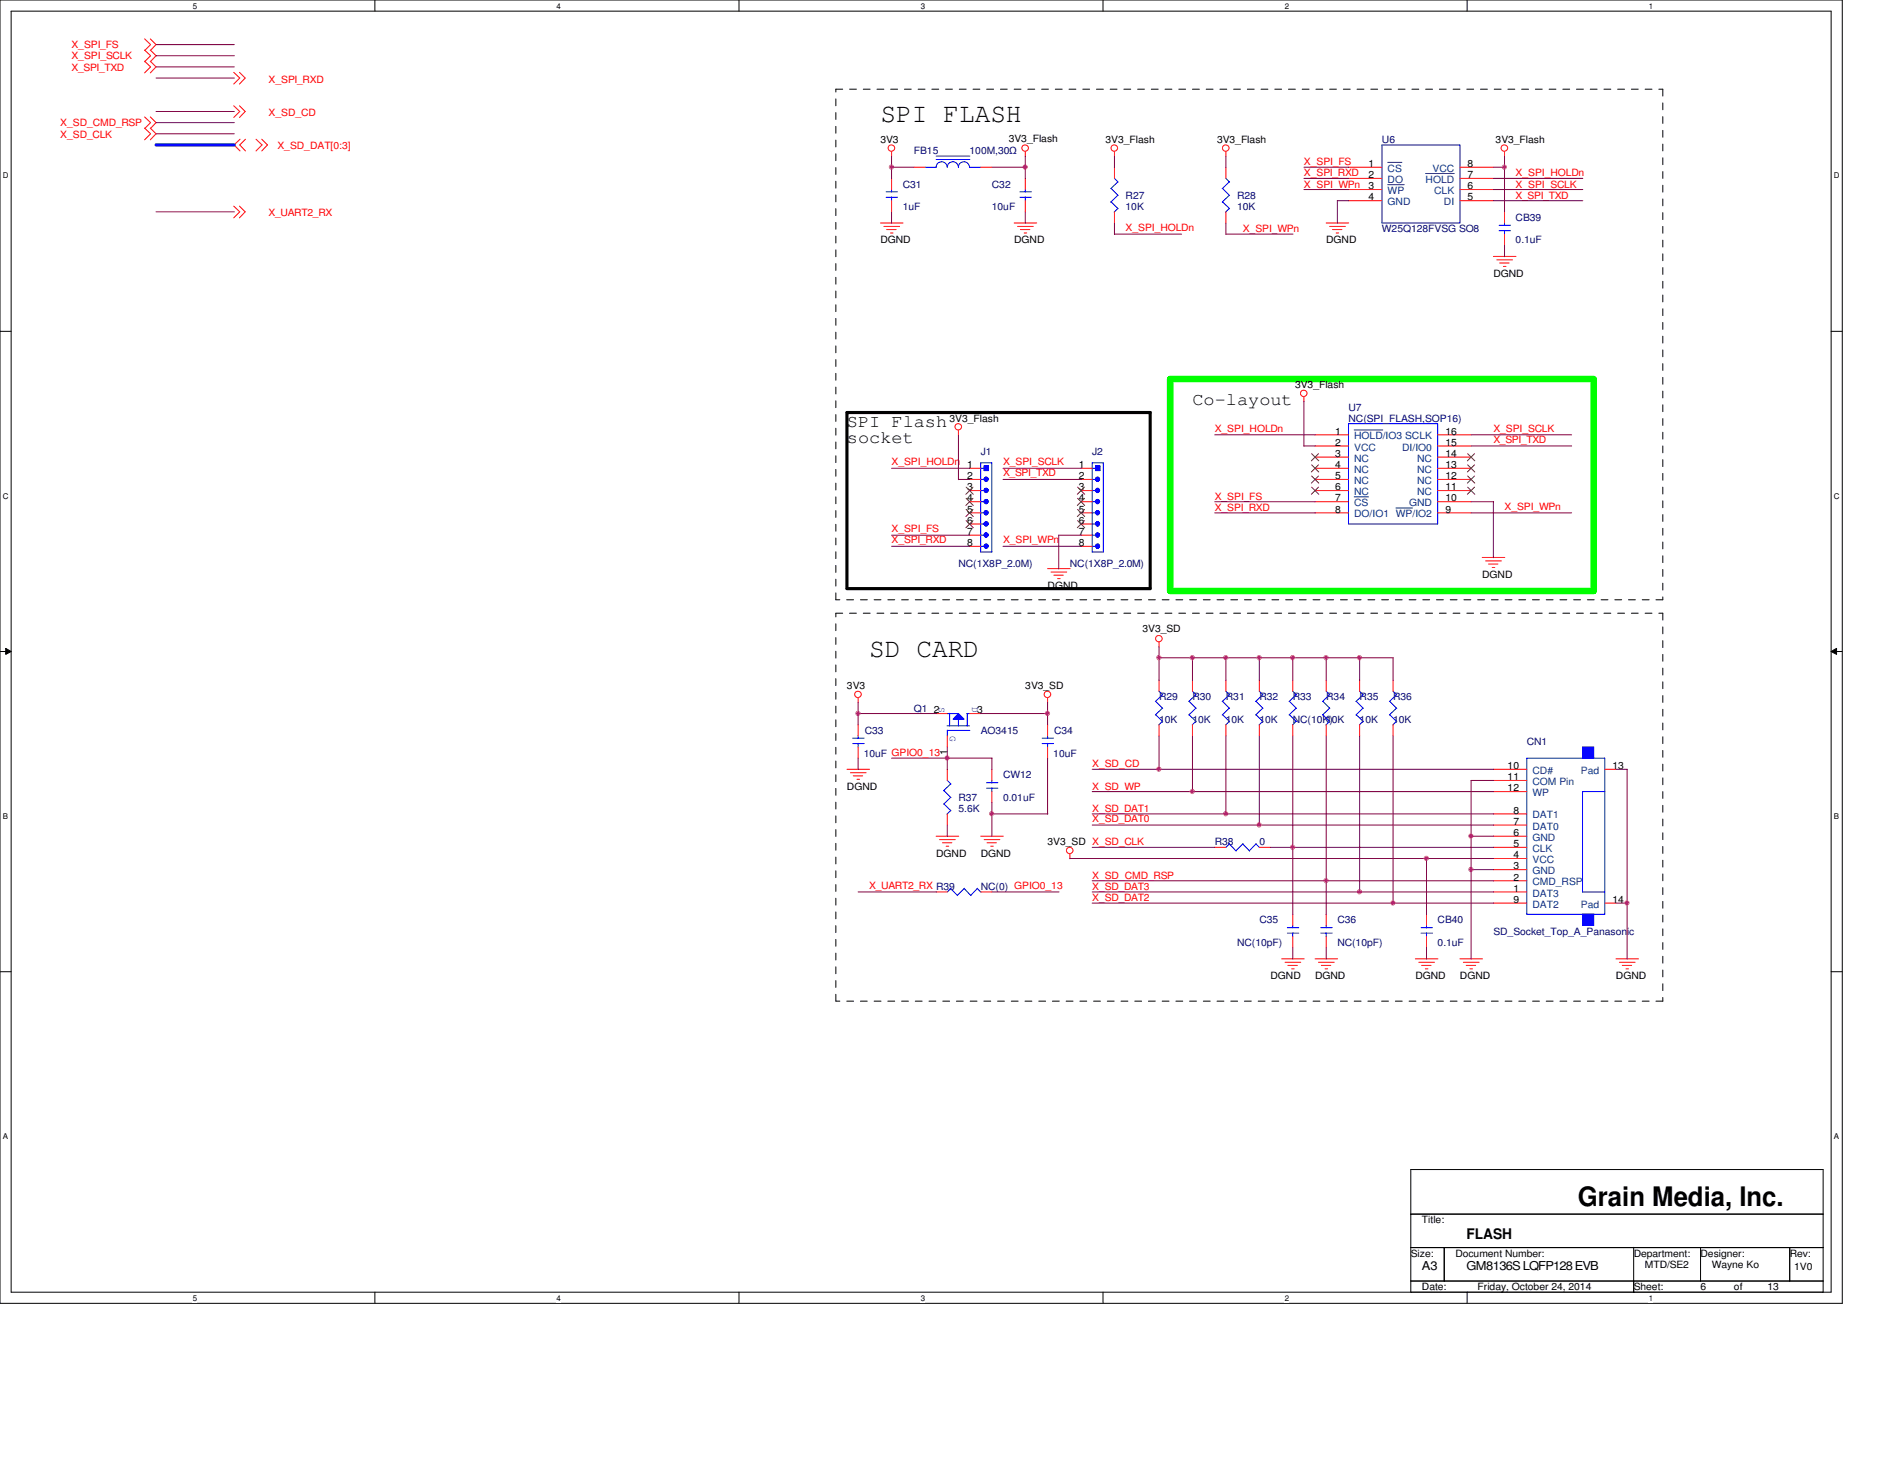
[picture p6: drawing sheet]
<svg xmlns="http://www.w3.org/2000/svg" width="279mm" height="216mm" viewBox="0 0 279 216" stroke-linecap="round" stroke-linejoin="round" font-family="sans-serif">
<path d="M0 0h272.9v193h-272.9zM1.7 1.7h269.6v189.6h-269.6z" fill="none" stroke="#000" stroke-width=".15"/>
<g fill="#fff">
<path d="M28.6 .2h.6v1.3h-.6z"/>
<path d="M28.6 191.6h.6v1.3h-.6z"/>
</g>
<path d="M55.5 0v1.7M55.5 191.3v1.7" fill="none" stroke="#000" stroke-width=".15"/>
<g fill="#fff">
<path d="M82.5 .2h.6v1.3h-.6z"/>
<path d="M82.5 191.6h.6v1.3h-.6z"/>
</g>
<path d="M109.5 0v1.7M109.5 191.3v1.7" fill="none" stroke="#000" stroke-width=".15"/>
<g fill="#fff">
<path d="M136.4 .2h.6v1.3h-.6z"/>
<path d="M136.4 191.6h.6v1.3h-.6z"/>
</g>
<path d="M163.4 0v1.7M163.4 191.3v1.7" fill="none" stroke="#000" stroke-width=".15"/>
<g fill="#fff">
<path d="M190.3 .2h.6v1.3h-.6z"/>
<path d="M190.3 191.6h.6v1.3h-.6z"/>
</g>
<path d="M217.3 0v1.7M217.3 191.3v1.7" fill="none" stroke="#000" stroke-width=".15"/>
<g fill="#fff">
<path d="M244.3 .2h.6v1.3h-.6z"/>
<path d="M244.3 191.6h.6v1.3h-.6z"/>
<path d="M.4 25.4h.8v1.3h-.8z"/>
<path d="M271.7 25.4h.8v1.3h-.8z"/>
<path d="M.4 72.8h.8v1.3h-.8z"/>
<path d="M271.7 72.8h.8v1.3h-.8z"/>
</g>
<path d="M0 49.1h1.7M271.3 49.1h1.6" fill="none" stroke="#000" stroke-width=".15"/>
<g fill="#fff">
<path d="M.4 120.2h.7v1.3h-.7z"/>
<path d="M271.7 120.2h.7v1.3h-.7z"/>
</g>
<path d="M0 96.5h1.7M.8 96l.9 .5-.9 .4zM271.3 96.5l.8-.5v.9zM271.3 96.5h1.6" fill="none" stroke="#000" stroke-width=".15"/>
<path d="M.8 96l.9 .5-.9 .4zM271.3 96.5l.8-.5v.9z" fill="#000"/>
<g fill="#fff">
<path d="M.4 167.6h.7v1.3h-.7z"/>
<path d="M271.7 167.6h.7v1.3h-.7z"/>
</g>
<path d="M0 143.9h1.7M271.3 143.9h1.6M209 173.2h61.1v18.1h-61.1zM209 179.8h61.1M209 184.7h61.1M209 189.7h61.1M214 184.7v5M242 184.7v6.6M251.9 184.7v5M265.1 184.7v5" fill="none" stroke="#000" stroke-width=".15"/>
<path d="M123.8 13.2h122.5M246.3 13.2v75.6M123.8 88.8v-75.6M123.8 90.8h122.5M246.3 88.8h-122.5M246.3 90.8v57.5M123.8 148.3v-57.5M246.3 148.3h-122.5" fill="none" stroke="#000" stroke-width=".15" stroke-dasharray="1 1 1 1 1 1 1 1"/>
<path d="M173.4 56.1h62.7v31.4h-62.7z" fill="none" stroke="#0f0" stroke-width=".97"/>
<path d="M125.5 61.1h44.9v26.1h-44.9z" fill="none" stroke="#000" stroke-width=".47"/>
<g fill="none" stroke="#f00" stroke-width=".15">
<path d="M21.4 9.1l.9 .8-.9 .9M21.4 5.8l.9 .8-.9 .9M21.4 7.4l.9 .9-.9 .8M21.4 19l.9 .8-.9 .9M21.4 17.3l.9 .9-.9 .8M22.3 9.1l.8 .8-.8 .9M22.3 17.3l.8 .9-.8 .8M22.3 5.8l.8 .8-.8 .9M22.3 7.4l.8 .9-.8 .8M22.3 19l.8 .8-.8 .9M34.6 15.7l.9 .8-.9 .9M34.6 10.7l.9 .9-.9 .8"/>
<path d="M35.5 15.7l.8 .8-.8 .9M35.5 10.7l.8 .9-.8 .8M34.6 30.5l.9 .9-.9 .9M35.5 30.5l.8 .9-.8 .9M35.6 20.6l-.9 .9 .9 .9M36.4 20.6l-.9 .9 .9 .9M37.9 20.6l.9 .9-.9 .9M38.8 20.6l.8 .9-.8 .9M130.4 33h3.4M130.9 33.5h2.4M131.4 34h1.4M131.9 34.5h.4"/>
<path d="M132.1 22.4v.8M135.4 24.8h1.6M145.3 24.8h1.6M150.2 33h3.4M150.7 33.5h2.4M151.2 34h1.4M151.7 34.5h.4M151.9 22.4v.8M165.1 22.4v.8M181.6 22.4v.8M181.6 24.8v1.6M181.6 31.4v1.6"/>
<path d="M196.5 33h3.3M197 33.5h2.3M197.4 34h1.4M198 34.5h.3M221.2 38h3.4M221.7 38.5h2.4M222.2 38.9h1.4M222.7 39.5h.4M222.9 22.4v.8M222.9 31.4v1.6M222.9 34.7v1.6M193.2 58.8v.7"/>
<path d="M142 63.7v.7M194.8 66h5M194.8 64.4h5M194.8 67.7h5M194.8 69.3h5M194.8 71h5M194.8 72.6h5M194.8 74.3h5M194.8 75.9h5M213 66h4.9M213 64.4h4.9M213 67.7h4.9"/>
<path d="M213 69.3h4.9M213 71h4.9M213 72.6h4.9M213 74.3h4.9M213 75.9h4.9M155.2 84.2h3.3M155.7 84.7h2.3M156.1 85.2h1.4M156.7 85.7h.4M171.7 95.1v.7M219.6 82.5h3.3M220.1 83.1h2.3"/>
<path d="M220.5 83.5h1.4M221.1 84h.3M125.5 113.9h3.3M126 114.4h2.3M126.4 114.9h1.4M127 115.4h.3M127.1 103.3v.8M127.1 107.3v1.7M127.1 110.6v1.7M155.2 103.3v.8M176.7 100.7v1.7M176.7 107.3v1.7"/>
<path d="M191.5 100.7v1.7M191.5 107.3v1.7M196.5 100.7v1.7M196.5 107.3v1.7M206.4 100.7v1.7M206.4 107.3v1.7M138.7 123.8h3.3M139.2 124.3h2.3M139.6 124.8h1.4M140.2 125.3h.3M145.3 123.8h3.3M145.8 124.3h2.3"/>
<path d="M146.2 124.8h1.4M146.8 125.3h.4M158.5 126.4v.8M180 125.5h1.6M186.6 125.5h1.6M189.9 142h3.3M190.4 142.5h2.3M190.8 143h1.4M191.3 143.5h.4M194.8 142h3.4M195.3 142.5h2.4M195.7 143h1.4"/>
<path d="M196.3 143.5h.4M209.7 142h3.3M210.2 142.5h2.3M210.6 143h1.4M211.2 143.5h.3M216.3 142h3.3M216.8 142.5h2.3M217.2 143h1.4M217.8 143.5h.3M239.4 142h3.3M239.9 142.5h2.3M240.3 143h1.4"/>
<path d="M240.9 143.5h.4"/>
<circle cx="132.1" cy="21.9" r=".48"/>
<circle cx="151.9" cy="21.9" r=".48"/>
<circle cx="165.1" cy="21.9" r=".48"/>
<circle cx="181.6" cy="21.9" r=".48"/>
<circle cx="222.9" cy="21.9" r=".48"/>
<circle cx="193.2" cy="58.2" r=".48"/>
<circle cx="142" cy="63.2" r=".48"/>
<circle cx="171.7" cy="94.6" r=".48"/>
<circle cx="127.1" cy="102.8" r=".48"/>
<circle cx="155.2" cy="102.8" r=".48"/>
<circle cx="158.5" cy="125.9" r=".48"/>
</g>
<g fill="none" stroke="#00f" stroke-width=".15">
<path d="M137 24.8h1.7M138.7 24.8a.83 .83 0 0 1 .8-.8 .83 .83 0 0 1 .8 .8 .83 .83 0 0 1 .9-.8 .83 .83 0 0 1 .8 .8 .83 .83 0 0 1 .8-.8 .83 .83 0 0 1 .8 .8h1.7M138.7 23.6h5M138.7 23.1h5M181.1 27.9l1.1 1.1M181.1 29.9l1.1 1M181.6 26.4l.6 .6M182.1 26.9l-1 1M182.1 28.9l-1 1M182.1 30.9l-.5 .5M222.1 34.2h1.7M222.1 33.4h1.7"/>
<path d="M222.9 33v.4M222.9 34.1v.6M199.8 62.7h13.2v14.9h-13.2zM126.3 110.1h1.7M126.3 109.3h1.7M127.1 109v.3M127.1 110.1v.5M176.1 103.8l1.1 1.1M176.1 105.8l1.1 1M176.7 102.4l.5 .5M177.2 102.9l-1.1 1M177.2 104.9l-1.1 1"/>
<path d="M177.2 106.8l-.6 .6M191 103.8l1.1 1.1M191 105.8l1.1 1M191.5 102.4l.6 .5M192 102.9l-1 1M192 104.9l-1 1M192 106.8l-.5 .6M196 103.8l1 1.1M196 105.8l1 1M196.5 102.4l.5 .5M197 102.9l-1.1 1M197 104.9l-1.1 1"/>
<path d="M197 106.8l-.6 .6M205.9 103.8l1 1.1M205.9 105.8l1 1M206.4 102.4l.5 .5M206.9 102.9l-1.1 1M206.9 104.9l-1.1 1M206.9 106.8l-.6 .6M182.1 125l1 1M182.2 124.9l-.6 .6M184.1 125l1 1M184.1 124.9l-1 1.1M186.1 125l.5 .5"/>
<path d="M186.1 124.9l-1 1.1"/>
</g>
<path d="M200.6 63.7h4.3M200.6 73.6h2.1M206.8 75.2h2.5" fill="none" stroke="#004080" stroke-width=".15"/>
<g fill="none" stroke="#804000" stroke-width=".15">
<path d="M194.3 67.2l1.1 1M194.3 68.8l1.1 1.1M194.3 70.5l1.1 1M194.3 72.1l1.1 1.1M195.3 67.2l-1 1M195.3 68.8l-1 1.1M195.3 70.5l-1 1M195.3 72.1l-1 1.1M217.4 72.1l1.1 1.1M217.4 70.5l1.1 1M217.4 68.8l1.1 1.1M217.4 67.2l1.1 1"/>
<path d="M218.4 72.1l-1 1.1M218.4 70.5l-1 1M218.4 68.8l-1 1.1M218.4 67.2l-1 1"/>
</g>
<path d="M142 105.7l.8 .8h-1.6z" fill="#00f"/>
<g fill="none" stroke="#00f" stroke-width=".15">
<path d="M164.6 27.9l1.1 1.1M164.6 29.9l1.1 1M165.1 26.4l.6 .6M165.6 26.9l-1.1 1M165.6 28.9l-1.1 1M165.6 30.9l-.5 .5M139.8 117.1l1.1 1M139.8 119l1.1 1.1M140.3 105.7h1.7M140.3 108.1v.9M140.3 108.2h3.4M140.3 115.6l.6 .5"/>
<path d="M140.7 105.6v1.9M140.8 116.1l-1 1M140.8 118.1l-1 1M142 105.7l.8 .8h-1.6zM142 106.5v1M143.3 105.7h.3M143.3 105.7v1.8M186.1 103.8l1 1.1M186.1 105.8l1 1M186.6 102.4l.5 .5M187.1 102.9l-1.1 1M187.1 104.9l-1.1 1"/>
<path d="M187.1 106.8l-.6 .6M226.2 112.3h11.5v23.1h-11.5zM237.7 117.2h-3.3v14.9M140.8 120l-.5 .6M190.7 138.2h1.7M190.7 137.4h1.7M191.5 137v.4M191.5 138.1v.6M195.7 138.2h1.7M195.7 137.4h1.7M196.5 137v.4M196.5 138.1v.6"/>
<path d="M234.4 132.1h3.3"/>
</g>
<path d="M143.6 107.5h-3.3" fill="none" stroke="#00f" stroke-width=".15" stroke-dasharray="6.1 2"/>
<g fill="none" stroke="#f00" stroke-width=".15">
<path d="M165.1 24.8v1.6M165.1 31.4v1.6M138.7 105.7h1.6M140.3 109v1.6M140.3 113.9v1.7M143.6 105.7h1.7M186.6 100.7v1.7M186.6 107.3v1.7M140.3 120.5v1.7M191.5 135.4v1.6M191.5 138.7v1.6M196.5 135.4v1.6"/>
<path d="M196.5 138.7v1.6"/>
</g>
<path d="M234.4 110.6h1.7v1.7h-1.7z" fill-rule="evenodd" fill="#00f"/>
<path d="M234.4 110.6h1.7v1.7h-1.7z" fill="none" stroke="#00f" stroke-width=".15"/>
<path d="M234.4 135.4h1.7v1.6h-1.7z" fill-rule="evenodd" fill="#00f"/>
<g fill="none" stroke="#00f" stroke-width=".15">
<path d="M161.8 68.5h1.6v13.2h-1.6zM161.8 69.3h.5M161.8 71h.5M161.8 72.6h.5M161.8 74.3h.5M161.8 75.9h.5M161.8 77.6h.5M161.8 79.2h.5M162.3 69h.6v.7h-.6zM161.8 80.9h.5M146.1 116.7h1.7M146.1 115.9h1.7"/>
<path d="M146.9 115.6v.4M146.9 116.7v.5M234.4 135.4h1.7v1.6h-1.7z"/>
<circle cx="162.6" cy="71" r=".31"/>
<circle cx="162.6" cy="77.6" r=".31"/>
<circle cx="162.6" cy="79.2" r=".31"/>
<circle cx="162.6" cy="72.6" r=".31"/>
<circle cx="162.6" cy="75.9" r=".31"/>
<circle cx="162.6" cy="74.3" r=".31"/>
<circle cx="162.6" cy="80.9" r=".31"/>
</g>
<g fill="none" stroke="#f00" stroke-width=".15">
<path d="M146.9 113.9v1.7M146.9 117.2v1.7M221.2 117.2h5M221.2 115.6h5M221.2 113.9h5M237.7 113.9h1.7M221.2 132.1h5M221.2 130.4h5M221.2 128.8h5M221.2 127.1h5M221.2 125.5h5M221.2 123.8h5"/>
<path d="M221.2 122.2h5M221.2 120.5h5M221.2 133.7h5M237.7 133.7h1.7"/>
</g>
<circle cx="162.6" cy="74.3" r=".31" fill="#00f"/>
<circle cx="162.6" cy="74.3" r=".31" fill="none" stroke="#00f" stroke-width=".15"/>
<circle cx="162.6" cy="75.9" r=".31" fill="#00f"/>
<circle cx="162.6" cy="75.9" r=".31" fill="none" stroke="#00f" stroke-width=".15"/>
<circle cx="162.6" cy="77.6" r=".31" fill="#00f"/>
<circle cx="162.6" cy="77.6" r=".31" fill="none" stroke="#00f" stroke-width=".15"/>
<circle cx="162.6" cy="79.2" r=".31" fill="#00f"/>
<circle cx="162.6" cy="79.2" r=".31" fill="none" stroke="#00f" stroke-width=".15"/>
<circle cx="162.6" cy="80.9" r=".31" fill="#00f"/>
<circle cx="162.6" cy="80.9" r=".31" fill="none" stroke="#00f" stroke-width=".15"/>
<path d="M162.3 69h.6v.7h-.6z" fill-rule="evenodd" fill="#00f"/>
<path d="M162.3 69h.6v.7h-.6z" fill="none" stroke="#00f" stroke-width=".15"/>
<circle cx="162.6" cy="71" r=".31" fill="#00f"/>
<circle cx="162.6" cy="71" r=".31" fill="none" stroke="#00f" stroke-width=".15"/>
<circle cx="162.6" cy="72.6" r=".31" fill="#00f"/>
<g fill="none" stroke="#00f" stroke-width=".15">
<path d="M145.3 68.5h1.6v13.2h-1.6zM145.3 69.3h.5M145.3 71h.5M145.3 72.6h.5M145.3 74.3h.5M145.3 75.9h.5M145.3 77.6h.5M145.3 79.2h.5M145.8 69h.6v.7h-.6zM145.3 80.9h.5"/>
<circle cx="146.1" cy="71" r=".31"/>
<circle cx="146.1" cy="77.6" r=".31"/>
<circle cx="146.1" cy="72.6" r=".31"/>
<circle cx="146.1" cy="75.9" r=".31"/>
<circle cx="146.1" cy="74.3" r=".31"/>
<circle cx="146.1" cy="79.2" r=".31"/>
<circle cx="162.6" cy="72.6" r=".31"/>
<circle cx="146.1" cy="80.9" r=".31"/>
</g>
<path d="M160.1 69.3h1.7M160.1 71h1.7M160.1 72.6h1.7M160.1 74.3h1.7M160.1 75.9h1.7M160.1 77.6h1.7M160.1 79.2h1.7M160.1 80.9h1.7" fill="none" stroke="#f00" stroke-width=".15"/>
<path d="M159.6 72.1l1.1 1.1M159.6 73.8l1.1 1M159.6 75.4l1.1 1.1M159.6 77.1l1.1 1M160.7 72.1l-1.1 1.1M160.7 73.8l-1.1 1M160.7 75.4l-1.1 1.1M160.7 77.1l-1.1 1" fill="none" stroke="#804000" stroke-width=".15"/>
<circle cx="146.1" cy="74.3" r=".31" fill="#00f"/>
<circle cx="146.1" cy="74.3" r=".31" fill="none" stroke="#00f" stroke-width=".15"/>
<circle cx="146.1" cy="75.9" r=".31" fill="#00f"/>
<circle cx="146.1" cy="75.9" r=".31" fill="none" stroke="#00f" stroke-width=".15"/>
<circle cx="146.1" cy="77.6" r=".31" fill="#00f"/>
<circle cx="146.1" cy="77.6" r=".31" fill="none" stroke="#00f" stroke-width=".15"/>
<circle cx="146.1" cy="79.2" r=".31" fill="#00f"/>
<circle cx="146.1" cy="79.2" r=".31" fill="none" stroke="#00f" stroke-width=".15"/>
<circle cx="146.1" cy="80.9" r=".31" fill="#00f"/>
<circle cx="146.1" cy="80.9" r=".31" fill="none" stroke="#00f" stroke-width=".15"/>
<path d="M145.8 69h.6v.7h-.6z" fill-rule="evenodd" fill="#00f"/>
<path d="M145.8 69h.6v.7h-.6z" fill="none" stroke="#00f" stroke-width=".15"/>
<circle cx="146.1" cy="71" r=".31" fill="#00f"/>
<circle cx="146.1" cy="71" r=".31" fill="none" stroke="#00f" stroke-width=".15"/>
<circle cx="146.1" cy="72.6" r=".31" fill="#00f"/>
<g fill="none" stroke="#00f" stroke-width=".15">
<path d="M131.3 29.2h1.7M131.3 28.4h1.7M132.1 28.1v.3M132.1 29.2v.5M151.1 29.2h1.7M151.1 28.4h1.7M151.9 28.1v.3M151.9 29.2v.5M204.7 21.5h11.6v11.5h-11.6zM154.4 110.1h1.7M154.4 109.3h1.7M155.2 109v.3"/>
<path d="M155.2 110.1v.5M171.2 103.8l1.1 1.1M171.2 105.8l1.1 1M171.7 102.4l.6 .5M172.2 102.9l-1 1M172.2 104.9l-1 1M172.2 106.8l-.5 .6M181.1 103.8l1.1 1.1M181.1 105.8l1.1 1M181.6 102.4l.6 .5M182.1 102.9l-1 1M182.1 104.9l-1 1"/>
<path d="M182.1 106.8l-.5 .6M200.9 103.8l1.1 1.1M200.9 105.8l1.1 1M201.4 102.4l.6 .5M201.9 102.9l-1 1M201.9 104.9l-1 1M201.9 106.8l-.5 .6M140.8 131.6l1.1 1M140.9 131.5l-.6 .6M142.8 131.6l1 1M142.9 131.5l-1.1 1.1M144.8 131.6l.5 .5"/>
<path d="M144.8 131.5l-1 1.1M210.5 138.2h1.7M210.5 137.4h1.7M211.3 137v.4M211.3 138.1v.6"/>
<circle cx="146.1" cy="72.6" r=".31"/>
</g>
<g fill="none" stroke="#f00" stroke-width=".15">
<path d="M132.1 26.4v1.7M132.1 29.7v1.7M151.9 26.4v1.7M151.9 29.7v1.7M199.8 24.8h4.9M199.8 26.4h4.9M199.8 28.1h4.9M199.8 29.7h4.9M216.3 24.8h4.9M216.3 26.4h4.9M216.3 28.1h4.9M216.3 29.7h4.9"/>
<path d="M143.6 69.3h1.7M143.6 71h1.7M143.6 72.6h1.7M143.6 74.3h1.7M143.6 75.9h1.7M143.6 77.6h1.7M143.6 79.2h1.7M143.6 80.9h1.7M155.2 107.3v1.7M155.2 110.6v1.7M171.7 100.7v1.7M171.7 107.3v1.7"/>
<path d="M181.6 100.7v1.7M181.6 107.3v1.7M201.4 100.7v1.7M201.4 107.3v1.7M138.7 132.1h1.6M145.3 132.1h1.6M211.3 135.4v1.6M211.3 138.7v1.6"/>
</g>
<path d="M143.1 72.1l1.1 1.1M143.1 73.8l1.1 1M143.1 75.4l1.1 1.1M143.1 77.1l1.1 1M144.1 72.1l-1 1.1M144.1 73.8l-1 1M144.1 75.4l-1 1.1M144.1 77.1l-1 1" fill="none" stroke="#804000" stroke-width=".15"/>
<path d="M205.6 24h2.1M205.6 27.3h2.4M211.2 25.7h4.2" fill="none" stroke="#004080" stroke-width=".15"/>
<path d="M23.1 21.5h11.6" fill="none" stroke="#00f" stroke-width=".47"/>
<g fill="none" stroke="#800040" stroke-width=".15">
<path d="M23.1 8.3h11.6M23.1 6.6h11.6M23.1 19.8h11.6M23.1 18.2h11.6M23.1 16.5h11.6M23.1 11.6h11.6M23.1 9.9h11.6M23.1 31.4h11.6M132.1 24.8h3.3M132.1 23.1v3.4M132.1 31.4v1.7M146.9 24.8h5"/>
<path d="M151.9 23.1v3.4M151.9 31.4v1.7M165.1 34.7h9.9M165.1 23.1v1.7M165.1 33v1.7M181.6 34.7h10M181.6 23.1v1.7M181.6 33v1.7M193.2 28.1h6.6M193.2 24.8h6.6M193.2 26.4h6.6M199.8 29.7h-1.7v3.4"/>
<path d="M221.2 28.1h13.3M221.2 24.8h1.7M221.2 26.4h13.3M221.2 29.7h13.3M222.9 23.1v8.3M222.9 36.3v1.7M193.2 59.4v6.7M132.1 69.3h11.6M132.1 79.2h11.6M142 71h1.7M142 64.4v6.6M148.6 69.3h11.6"/>
<path d="M148.6 71h11.6M160.2 79.2h-3.4v5M180 64.4h14.9M180 74.3h14.9M180 75.9h14.9M193.2 66h1.7M217.9 64.4h14.9M217.9 74.3h3.4M217.9 75.9h14.9M217.9 66h14.9M221.2 74.3v8.3M132.1 80.9h11.6"/>
<path d="M148.6 80.9h11.6M171.7 97.4h34.7M171.7 95.8v5M176.7 97.4v3.4M181.6 97.4v3.4M186.6 97.4v3.4M191.5 97.4v3.4M196.5 97.4v3.4M201.4 97.4v3.4M206.4 97.4v3.4M127.1 105.7h11.6M127.1 104v3.4"/>
<path d="M127.1 112.3v1.7M132.1 112.3h14.9M140.3 110.6v3.4M145.3 105.7h9.9M146.9 112.3v1.7M146.9 118.9v5M155.2 104v3.4M155.2 112.3v8.3M161.8 113.9h59.5M161.8 117.2h59.5M171.7 109v5M176.7 109v8.3"/>
<path d="M181.6 109v11.6M186.6 109v13.2M191.5 109v26.4M196.5 109v26.4M201.4 109v23.1M206.4 109v24.8M221.3 115.6h-3.4v26.4M239.4 113.9h1.7M241 113.9v28.1M127.1 132.1h11.6M140.3 122.2v1.7M146.9 120.5h8.3"/>
<path d="M146.9 132.1h10M158.5 127.1h62.8M161.8 122.2h59.5M161.8 130.4h59.5M161.8 125.5h18.2M161.8 133.7h59.5M161.8 120.5h59.5M161.8 132.1h59.5M188.2 125.5h33.1M211.3 127.1v8.3M217.9 123.8h3.4M217.9 128.8h3.4"/>
<path d="M239.4 133.7h1.7M191.5 140.3v1.7M196.5 140.3v1.7M211.3 140.3v1.7"/>
</g>
<circle cx="222.9" cy="24.7" r=".32" fill="#f0f"/>
<circle cx="222.9" cy="24.7" r=".32" fill="none" stroke="#f0f" stroke-width=".15"/>
<circle cx="151.9" cy="24.7" r=".32" fill="#f0f"/>
<circle cx="151.9" cy="24.7" r=".32" fill="none" stroke="#f0f" stroke-width=".15"/>
<circle cx="132.1" cy="24.7" r=".32" fill="#f0f"/>
<circle cx="132.1" cy="24.7" r=".32" fill="none" stroke="#f0f" stroke-width=".15"/>
<circle cx="201.4" cy="97.4" r=".32" fill="#f0f"/>
<circle cx="201.4" cy="97.4" r=".32" fill="none" stroke="#f0f" stroke-width=".15"/>
<circle cx="196.4" cy="130.4" r=".32" fill="#f0f"/>
<circle cx="196.4" cy="130.4" r=".32" fill="none" stroke="#f0f" stroke-width=".15"/>
<circle cx="206.4" cy="133.7" r=".32" fill="#f0f"/>
<circle cx="206.4" cy="133.7" r=".32" fill="none" stroke="#f0f" stroke-width=".15"/>
<circle cx="146.9" cy="120.5" r=".32" fill="#f0f"/>
<circle cx="146.9" cy="120.5" r=".32" fill="none" stroke="#f0f" stroke-width=".15"/>
<circle cx="191.5" cy="97.4" r=".32" fill="#f0f"/>
<circle cx="191.5" cy="97.4" r=".32" fill="none" stroke="#f0f" stroke-width=".15"/>
<circle cx="127.1" cy="105.6" r=".32" fill="#f0f"/>
<circle cx="127.1" cy="105.6" r=".32" fill="none" stroke="#f0f" stroke-width=".15"/>
<circle cx="211.3" cy="127.1" r=".32" fill="#f0f"/>
<circle cx="211.3" cy="127.1" r=".32" fill="none" stroke="#f0f" stroke-width=".15"/>
<circle cx="171.7" cy="113.9" r=".32" fill="#f0f"/>
<circle cx="171.7" cy="113.9" r=".32" fill="none" stroke="#f0f" stroke-width=".15"/>
<circle cx="241" cy="133.7" r=".32" fill="#f0f"/>
<circle cx="241" cy="133.7" r=".32" fill="none" stroke="#f0f" stroke-width=".15"/>
<circle cx="196.4" cy="97.4" r=".32" fill="#f0f"/>
<circle cx="196.4" cy="97.4" r=".32" fill="none" stroke="#f0f" stroke-width=".15"/>
<circle cx="181.6" cy="120.5" r=".32" fill="#f0f"/>
<circle cx="181.6" cy="120.5" r=".32" fill="none" stroke="#f0f" stroke-width=".15"/>
<circle cx="181.6" cy="97.4" r=".32" fill="#f0f"/>
<circle cx="181.6" cy="97.4" r=".32" fill="none" stroke="#f0f" stroke-width=".15"/>
<circle cx="186.5" cy="97.4" r=".32" fill="#f0f"/>
<circle cx="186.5" cy="97.4" r=".32" fill="none" stroke="#f0f" stroke-width=".15"/>
<circle cx="140.3" cy="112.2" r=".32" fill="#f0f"/>
<circle cx="140.3" cy="112.2" r=".32" fill="none" stroke="#f0f" stroke-width=".15"/>
<circle cx="186.5" cy="122.1" r=".32" fill="#f0f"/>
<circle cx="186.5" cy="122.1" r=".32" fill="none" stroke="#f0f" stroke-width=".15"/>
<circle cx="217.9" cy="123.8" r=".32" fill="#f0f"/>
<circle cx="217.9" cy="123.8" r=".32" fill="none" stroke="#f0f" stroke-width=".15"/>
<circle cx="217.9" cy="128.8" r=".32" fill="#f0f"/>
<circle cx="217.9" cy="128.8" r=".32" fill="none" stroke="#f0f" stroke-width=".15"/>
<circle cx="155.2" cy="105.6" r=".32" fill="#f0f"/>
<circle cx="155.2" cy="105.6" r=".32" fill="none" stroke="#f0f" stroke-width=".15"/>
<circle cx="176.6" cy="117.2" r=".32" fill="#f0f"/>
<circle cx="176.6" cy="117.2" r=".32" fill="none" stroke="#f0f" stroke-width=".15"/>
<circle cx="201.4" cy="132.1" r=".32" fill="#f0f"/>
<circle cx="201.4" cy="132.1" r=".32" fill="none" stroke="#f0f" stroke-width=".15"/>
<circle cx="171.7" cy="97.4" r=".32" fill="#f0f"/>
<circle cx="171.7" cy="97.4" r=".32" fill="none" stroke="#f0f" stroke-width=".15"/>
<circle cx="176.6" cy="97.4" r=".32" fill="#f0f"/>
<circle cx="176.6" cy="97.4" r=".32" fill="none" stroke="#f0f" stroke-width=".15"/>
<circle cx="191.5" cy="125.4" r=".32" fill="#f0f"/>
<circle cx="191.5" cy="125.4" r=".32" fill="none" stroke="#f0f" stroke-width=".15"/>
<g font-size="4">
<text x="130.4" y="18">SPI FLASH</text>
<text x="128.8" y="97.3">SD CARD</text>
<text x="233.8" y="178.5">Grain Media, Inc.</text>
</g>
<g font-size="2.6">
<text x="176.7" y="59.9">Co-layout</text>
<text x="125.5" y="63.2">SPI Flash</text>
<text x="125.5" y="65.7">socket</text>
</g>
<text font-size="2.2" x="217.3" y="183.5">FLASH</text>
<g font-size="1.8">
<text x="210.7" y="188">A3</text>
<text x="217.3" y="188">GM8136S LQFP128 EVB</text>
</g>
<g font-size="1.5" fill="#f00">
<text x="10.6" y="10.5">X_SPI_TXD</text>
<text x="10.6" y="7.2">X_SPI_FS</text>
<text x="10.6" y="8.8">X_SPI_SCLK</text>
<text x="39.8" y="17.2">X_SD_CD</text>
<text x="39.8" y="12.2">X_SPI_RXD</text>
<text x="8.9" y="20.4">X_SD_CLK</text>
<text x="8.9" y="18.7">X_SD_CMD_RSP</text>
<text x="41.1" y="22">X_SD_DAT[0:3]</text>
<text x="193.2" y="24.5">X_SPI_FS</text>
<text x="193.2" y="26.1">X_SPI_RXD</text>
<text x="193.2" y="27.8">X_SPI_WPn</text>
<text x="224.5" y="27.8">X_SPI_SCLK</text>
<text x="224.5" y="29.4">X_SPI_TXD</text>
<text x="224.5" y="26.1">X_SPI_HOLDn</text>
<text x="39.8" y="32">X_UART2_RX</text>
<text x="166.8" y="34.2">X_SPI_HOLDn</text>
<text x="184.1" y="34.4">X_SPI_WPn</text>
<text x="180" y="63.9">X_SPI_HOLDn</text>
<text x="221.2" y="63.9">X_SPI_SCLK</text>
<text x="221.2" y="65.6">X_SPI_TXD</text>
<text x="132.1" y="68.9">X_SPI_HOLDn</text>
<text x="148.6" y="68.9">X_SPI_SCLK</text>
<text x="148.6" y="70.5">X_SPI_TXD</text>
<text x="180" y="74">X_SPI_FS</text>
<text x="180" y="75.6">X_SPI_RXD</text>
<text x="222.9" y="75.5">X_SPI_WPn</text>
<text x="132.1" y="78.8">X_SPI_FS</text>
<text x="132.1" y="80.4">X_SPI_RXD</text>
<text x="148.6" y="80.4">X_SPI_WPn</text>
<text x="161.8" y="113.6">X_SD_CD</text>
<text x="161.8" y="116.9">X_SD_WP</text>
<text x="161.8" y="120.2">X_SD_DAT1</text>
<text x="161.8" y="121.7">X_SD_DAT0</text>
<text x="128.8" y="131.6">X_UART2_RX R39</text>
<text x="161.8" y="130.1">X_SD_CMD_RSP</text>
<text x="161.8" y="131.8">X_SD_DAT3</text>
<text x="161.8" y="133.4">X_SD_DAT2</text>
</g>
<g font-size="1.5">
<text x="130.4" y="21.2">3V3</text>
<text x="149.4" y="21">3V3_Flash</text>
<text x="163.8" y="21.2">3V3_Flash</text>
<text x="180.3" y="21.2">3V3_Flash</text>
<text x="221.6" y="21.2">3V3_Flash</text>
<text x="202.7" y="24.7">1</text>
<text x="202.7" y="26.4">2</text>
<text x="202.7" y="28">3</text>
<text x="202.7" y="29.7">4</text>
<text x="217.4" y="29.7">5</text>
<text x="217.4" y="28">6</text>
<text x="217.4" y="26.4">7</text>
<text x="217.4" y="24.7">8</text>
<text x="130.4" y="36">DGND</text>
<text x="150.2" y="36">DGND</text>
<text x="196.5" y="36">DGND</text>
<text x="221.2" y="41">DGND</text>
<text x="191.9" y="57.5">3V3_Flash</text>
<text x="140.7" y="62.4">3V3_Flash</text>
<text x="197.8" y="66">2</text>
<text x="197.8" y="64.3">1</text>
<text x="214.1" y="66">15</text>
<text x="214.1" y="64.3">16</text>
<text x="143.3" y="69.3">1</text>
<text x="143.3" y="71">2</text>
<text x="159.8" y="69.3">1</text>
<text x="159.8" y="71">2</text>
<text x="197.8" y="67.6">3</text>
<text x="197.8" y="69.3">4</text>
<text x="197.8" y="71">5</text>
<text x="214.1" y="71">12</text>
<text x="214.1" y="69.3">13</text>
<text x="214.1" y="67.6">14</text>
<text x="143.3" y="72.6">3</text>
<text x="143.3" y="74.3">4</text>
<text x="143.3" y="75.9">5</text>
<text x="143.3" y="77.6">6</text>
<text x="159.8" y="72.6">3</text>
<text x="159.8" y="74.3">4</text>
<text x="159.8" y="75.9">5</text>
<text x="159.8" y="77.6">6</text>
<text x="197.8" y="72.6">6</text>
<text x="197.8" y="74.3">7</text>
<text x="197.8" y="75.9">8</text>
<text x="214.1" y="75.9">9</text>
<text x="214.1" y="74.3">10</text>
<text x="214.1" y="72.6">11</text>
<text x="143.3" y="79.2">7</text>
<text x="143.3" y="80.9">8</text>
<text x="159.8" y="79.2">7</text>
<text x="159.8" y="80.9">8</text>
<text x="155.2" y="87.2">DGND</text>
<text x="219.6" y="85.6">DGND</text>
<text x="169.2" y="93.6">3V3_SD</text>
<text x="125.5" y="102.1">3V3</text>
<text x="138.3" y="105.6">2</text>
<text x="144.8" y="105.6">3</text>
<text x="151.9" y="102.1">3V3_SD</text>
<text x="140.3" y="111.8" transform="rotate(-90 140.3 111.8)">1</text>
<text x="223.4" y="113.9">10</text>
<text x="238.9" y="113.9">13</text>
<text x="125.5" y="116.9">DGND</text>
<text x="223.4" y="117.2">12</text>
<text x="223.4" y="115.5">11</text>
<text x="155.2" y="125.2">3V3_SD X_SD_CLK</text>
<text x="224.2" y="125.4">5</text>
<text x="224.2" y="123.8">6</text>
<text x="224.2" y="122.1">7</text>
<text x="224.2" y="120.5">8</text>
<text x="138.7" y="126.8">DGND</text>
<text x="145.3" y="126.8">DGND</text>
<text x="224.2" y="130.4">2</text>
<text x="224.2" y="128.7">3</text>
<text x="224.2" y="127.1">4</text>
<text x="224.2" y="132">1</text>
<text x="224.2" y="133.7">9</text>
<text x="238.9" y="133.7">14</text>
<text x="188.2" y="145">DGND</text>
<text x="194.8" y="145">DGND</text>
<text x="209.7" y="145">DGND</text>
<text x="216.3" y="145">DGND</text>
<text x="239.4" y="145">DGND</text>
<text x="210.7" y="181.1">Title:</text>
<text x="209" y="186.1">Size:</text>
<text x="210.7" y="191.1">Date:</text>
<text x="215.6" y="186.1">Document Number:</text>
<text x="218.9" y="191.1">Friday, October 24, 2014</text>
<text x="242" y="191.1">Sheet:</text>
<text x="242" y="186.1">Department:</text>
<text x="243.7" y="187.7">MTD/SE2</text>
<text x="251.9" y="191.1">6</text>
<text x="251.9" y="186.1">Designer:</text>
<text x="253.6" y="187.7">Wayne Ko</text>
<text x="256.9" y="191.1">of</text>
<text x="261.8" y="191.1">13</text>
<text x="265.1" y="186.1">Rev:</text>
<text x="265.8" y="188.1">1V0</text>
</g>
<g font-size="1.5" fill="#000080">
<text x="135.4" y="22.8">FB15</text>
<text x="143.6" y="22.8">100M,30Ω</text>
<text x="204.7" y="21.2">U6</text>
<text x="133.7" y="27.8">C31</text>
<text x="146.9" y="27.8">C32</text>
<text x="166.8" y="29.4">R27</text>
<text x="183.3" y="29.4">R28</text>
<text x="133.7" y="31.1">1uF</text>
<text x="146.9" y="31.1">10uF</text>
<text x="166.8" y="31.1">10K</text>
<text x="183.3" y="31.1">10K</text>
<text x="204.7" y="34.4">W25Q128FVSG SO8</text>
<text x="224.5" y="32.7">CB39</text>
<text x="224.5" y="36">0.1uF</text>
<text x="199.8" y="60.8">U7</text>
<text x="199.8" y="62.4">NC(SPI_FLASH,SOP16)</text>
<text x="145.3" y="67.4">J1</text>
<text x="161.8" y="67.4">J2</text>
<text x="142" y="83.9">NC(1X8P_2.0M)</text>
<text x="158.5" y="83.9">NC(1X8P_2.0M)</text>
<text x="135.4" y="105.4">Q1</text>
<text x="171.7" y="103.7">R29</text>
<text x="171.7" y="107">10K</text>
<text x="176.7" y="103.7">R30</text>
<text x="176.7" y="107">10K</text>
<text x="181.6" y="103.7">R31</text>
<text x="181.6" y="107">10K</text>
<text x="186.6" y="103.7">R32</text>
<text x="186.6" y="107">10K</text>
<text x="191.5" y="103.7">R33</text>
<text x="191.5" y="107">NC(10K)</text>
<text x="196.5" y="103.7">R34</text>
<text x="196.5" y="107">10K</text>
<text x="201.4" y="103.7">R35</text>
<text x="201.4" y="107">10K</text>
<text x="206.4" y="103.7">R36</text>
<text x="206.4" y="107">10K</text>
<text x="128" y="112.1">10uF GPIO0_13</text>
<text x="128.1" y="108.7">C33</text>
<text x="145.3" y="108.7">AO3415</text>
<text x="156" y="112.1">10uF</text>
<text x="156.2" y="108.7">C34</text>
<text x="226.2" y="110.3">CN1</text>
<text x="142" y="118.6">R37</text>
<text x="148.6" y="115.3">CW12</text>
<text x="148.6" y="118.6">0.01uF</text>
<text x="142" y="120.2">5.6K</text>
<text x="180" y="125.2">R38</text>
<text x="186.6" y="125.2">0</text>
<text x="145.3" y="131.8">NC(0) GPIO0_13</text>
<text x="186.6" y="136.7">C35</text>
<text x="198.1" y="136.7">C36</text>
<text x="213" y="136.7">CB40</text>
<text x="183.3" y="140">NC(10pF)</text>
<text x="198.1" y="140">NC(10pF)</text>
<text x="213" y="140">0.1uF</text>
<text x="221.2" y="138.4">SD_Socket_Top_A_Panasonic</text>
</g>
<g font-size="1.5" fill="#004080">
<text x="205.6" y="25.4">CS</text>
<text x="205.6" y="27.1">DO</text>
<text x="205.6" y="28.7">WP</text>
<text x="211.2" y="27.1">HOLD</text>
<text x="212.2" y="25.4">VCC</text>
<text x="212.5" y="28.7">CLK</text>
<text x="205.6" y="30.4">GND</text>
<text x="213.9" y="30.4">DI</text>
<text x="200.6" y="65.1">HOLD/IO3 SCLK</text>
<text x="200.6" y="66.7">VCC</text>
<text x="200.6" y="68.4">NC</text>
<text x="200.6" y="70">NC</text>
<text x="200.6" y="71.7">NC</text>
<text x="207.7" y="66.7">DI/IO0</text>
<text x="209.9" y="71.7">NC</text>
<text x="209.9" y="70">NC</text>
<text x="209.9" y="68.4">NC</text>
<text x="200.6" y="73.3">NC</text>
<text x="200.6" y="75">CS</text>
<text x="200.6" y="76.6">DO/IO1 WP/IO2</text>
<text x="208.7" y="75">GND</text>
<text x="209.9" y="73.3">NC</text>
<text x="227" y="117.9">WP</text>
<text x="227" y="116.2">COM Pin</text>
<text x="227" y="114.6">CD#</text>
<text x="234.2" y="114.6">Pad</text>
<text x="227" y="124.5">GND</text>
<text x="227" y="122.9">DAT0</text>
<text x="227" y="121.2">DAT1</text>
<text x="227" y="131.1">CMD_RSP</text>
<text x="227" y="129.5">GND</text>
<text x="227" y="127.8">VCC</text>
<text x="227" y="126.2">CLK</text>
<text x="227" y="132.8">DAT3</text>
<text x="227" y="134.4">DAT2</text>
<text x="234.2" y="134.4">Pad</text>
</g>
<g font-size="1.5" fill="#00f">
<text x="139.1" y="104.7" transform="rotate(90 139.1 104.7)">S</text>
<text x="144" y="104.7" transform="rotate(90 144 104.7)">D</text>
<text x="140.7" y="109" transform="rotate(90 140.7 109)">G</text>
</g>
<g font-size="1.2">
<text x="28.6" y="1.3">5</text>
<text x="82.5" y="1.3">4</text>
<text x="136.4" y="1.3">3</text>
<text x="190.3" y="1.3">2</text>
<text x="244.3" y="1.3">1</text>
<text x=".4" y="26.4">D</text>
<text x="271.7" y="26.4">D</text>
<text x=".4" y="73.8">C</text>
<text x="271.7" y="73.8">C</text>
<text x=".4" y="121.2">B</text>
<text x="271.7" y="121.2">B</text>
<text x=".4" y="168.7">A</text>
<text x="271.7" y="168.7">A</text>
<text x="28.6" y="192.6">5</text>
<text x="82.5" y="192.6">4</text>
<text x="136.4" y="192.6">3</text>
<text x="190.3" y="192.6">2</text>
<text x="244.3" y="192.6">1</text>
</g>
</svg>
